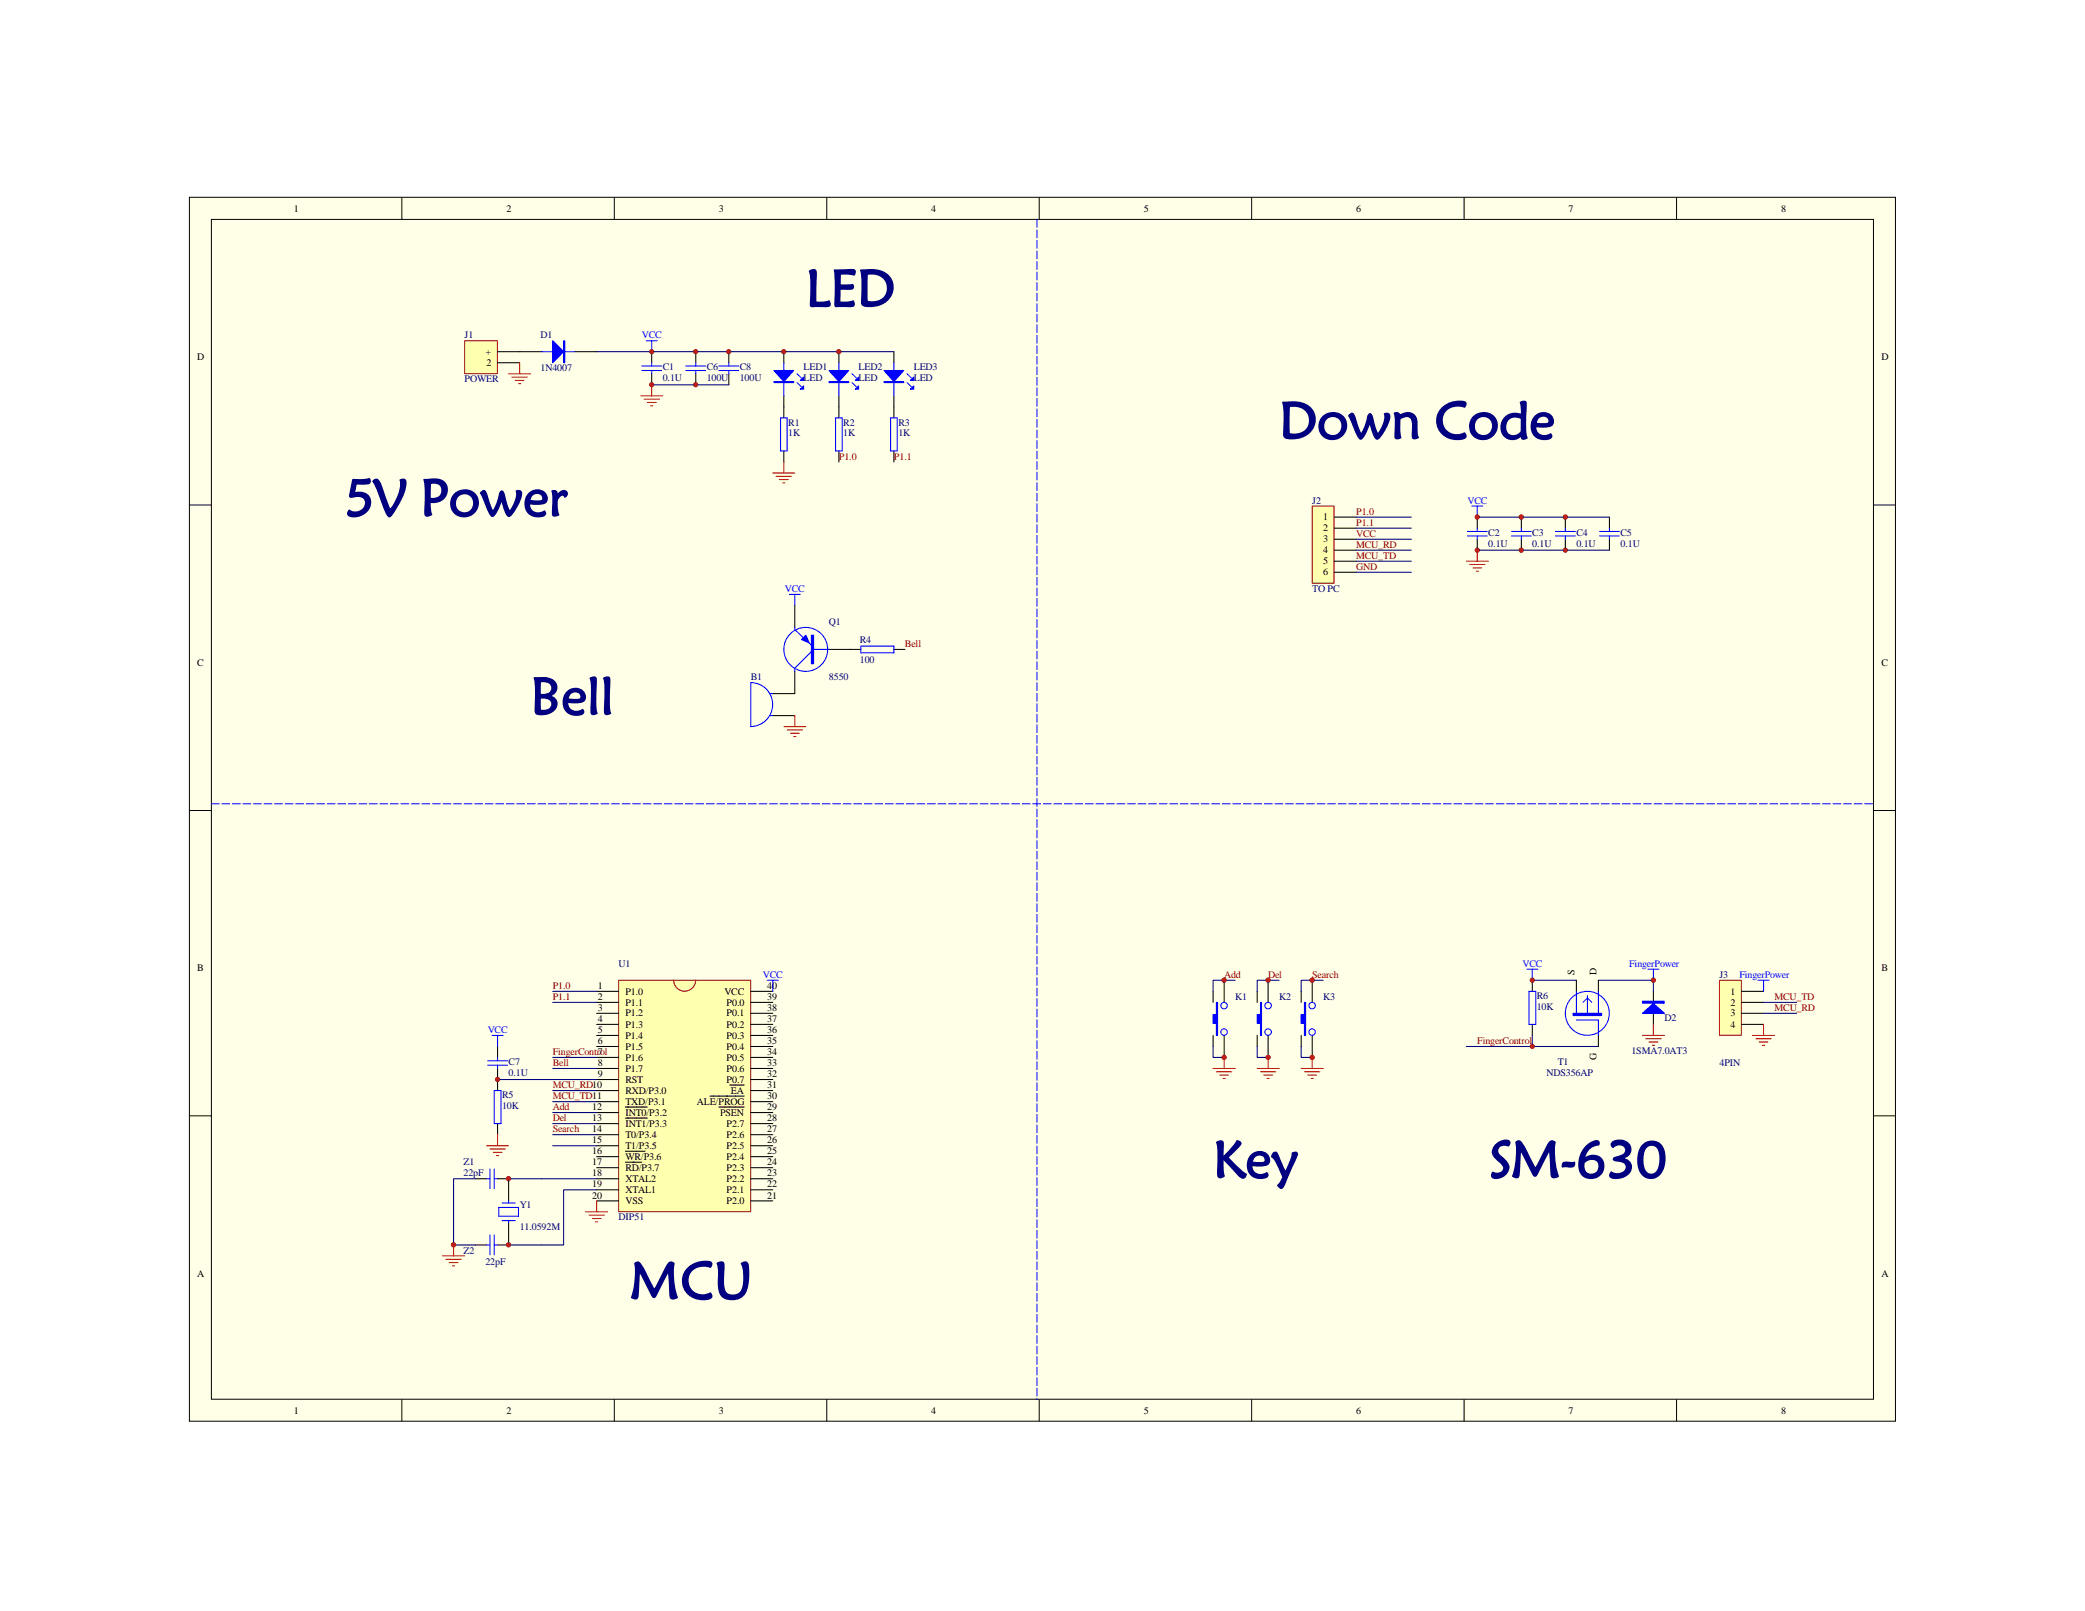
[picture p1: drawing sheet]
<svg xmlns="http://www.w3.org/2000/svg" width="279mm" height="216mm" viewBox="0 0 279 216" stroke-linecap="round" stroke-linejoin="round" font-family="sans-serif">
<path d="M25.4 26.4h228.6v164.1h-228.6z" fill="#ffffe8"/>
<g fill="none" stroke="#000" stroke-width=".13">
<path d="M25.4 26.4h228.6v164.1h-228.6zM28.3 29.4h222.8v158.1h-222.8zM53.9 26.4v3M82.3 26.4v3M110.8 26.4v3M139.3 26.4v3M167.7 26.4v3M196.2 26.4v3M224.7 26.4v3M25.4 67.7h2.9M251.1 67.7h2.9M25.4 108.6h2.9"/>
<path d="M251.1 108.6h2.9M25.4 149.5h2.9M251.1 149.5h2.9M53.9 187.5v3M82.3 187.5v3M110.8 187.5v3M139.3 187.5v3M167.7 187.5v3M196.2 187.5v3M224.7 187.5v3"/>
</g>
<path d="M82.9 131.4h17.7v31h-17.7z" fill="#ffffb0"/>
<path d="M82.9 131.4h17.7v31h-17.7z" fill="none" stroke="#800000" stroke-width=".13"/>
<g fill="none" stroke="#000" stroke-width=".14">
<path d="M80 132.9h2.9M80 134.3h2.9M80 135.8h2.9M80 137.3h2.9M80 138.8h2.9M100.6 132.9h3M100.6 134.3h3M100.6 135.8h3M100.6 137.3h3M100.6 138.8h3M80 140.2h2.9M80 141.7h2.9"/>
<path d="M80 143.2h2.9M80 144.7h2.9M80 146.2h2.9M80 147.6h2.9M80 149.1h2.9M80 150.6h2.9M80 152.1h2.9M80 153.5h2.9M80 155h2.9M80 156.5h2.9M80 158h2.9M80 159.5h2.9"/>
<path d="M83.8 148.4h2.9M83.8 149.8h2.9M83.8 154.3h2.6M83.8 155.8h2.2M95.1 146.9h4.6M96.3 148.4h3.4M97.8 145.4h1.9M100.6 140.2h3M100.6 141.7h3M100.6 143.2h3M100.6 144.7h3M100.6 146.2h3"/>
<path d="M100.6 147.6h3M100.6 149.1h3M100.6 150.6h3M100.6 152.1h3M100.6 153.5h3M100.6 155h3M100.6 156.5h3M100.6 158h3M100.6 159.5h3M80 160.9h2.9M100.6 160.9h3"/>
</g>
<path d="M90.3 131.4a1.47 1.47 0 0 0 1.4 1.4 1.47 1.47 0 0 0 1.5-1.4" fill="none" stroke="#800000" stroke-width=".14"/>
<path d="M102.8 131.4h1.5M103.6 131.4v1.5" fill="none" stroke="#00f" stroke-width=".14"/>
<path d="M78.5 162.4h2.9M78.9 162.8h2.1M79.4 163.3h1.2M79.8 163.7h.3M80 160.9v1.5" fill="none" stroke="#f00" stroke-width=".14"/>
<path d="M74.1 132.9h5.9M74.1 134.3h5.9M74.1 146.2h5.9M74.1 147.6h5.9" fill="none" stroke="#000080" stroke-width=".14"/>
<path d="M175.9 67.8h2.9v10.4h-2.9z" fill="#ffffb0"/>
<path d="M175.8 67.8h3v10.4h-3z" fill="none" stroke="#800000" stroke-width=".13"/>
<path d="M178.8 69.3h2.9M178.8 70.8h2.9M178.8 72.3h2.9M178.8 73.7h2.9M178.8 75.2h2.9M178.8 76.7h2.9" fill="none" stroke="#000" stroke-width=".14"/>
<path d="M62.3 45.7h4.4v4.4h-4.4z" fill="#ffffb0"/>
<path d="M62.3 45.7h4.4v4.4h-4.4z" fill="none" stroke="#800000" stroke-width=".13"/>
<g fill="none" stroke="#000" stroke-width=".14">
<path d="M66.7 47.1h5.9M66.7 48.6h2.9M77 47.1h3M87.3 47.1v1.5M87.3 50.1v1.5M93.2 47.1v1.5M93.2 50.1v1.5M105 47.1v1.5M105 53.1v2.9M112.4 47.1v1.5M112.4 53.1v2.9M119.8 47.1v1.5"/>
<path d="M119.8 53.1v2.9M105 60.4v1.5M112.4 60.4v1.5M119.8 60.4v1.5M198 69.3v1.5M198 72.3v1.4M203.9 69.3v1.5M203.9 72.3v1.4M209.8 69.3v1.5M209.8 72.3v1.4M215.7 69.3v1.5M215.7 72.3v1.4"/>
<path d="M103.6 95.9h2.9M106.5 90v3h-2.9M106.5 81.1v3M110.9 87h4.5M119.8 87h1.5M162.6 132.9v1.4M162.6 138.8v1.4M164 131.4v2.9M164 138.8v2.9M168.5 132.9v1.4M168.5 138.8v1.4M169.9 131.4v2.9"/>
<path d="M169.9 138.8v2.9M174.4 132.9v1.4M174.4 138.8v1.4M175.8 131.4v2.9M175.8 138.8v2.9M63.7 158h1.5M66.7 158h1.5v2.9M66.7 140.2v1.5M66.7 143.2v3M66.7 150.6v1.5M63.7 166.8h1.5M68.2 163.9v2.9h-1.5"/>
</g>
<g fill="none" stroke="#f00" stroke-width=".14">
<path d="M68.2 50.1h2.9M68.6 50.5h2.1M69 51h1.2M69.5 51.4h.3M69.6 48.6v1.5M85.9 53.1h2.9M86.3 53.5h2.1M86.7 53.9h1.2M87.2 54.4h.3M87.3 51.6v1.5M103.6 63.4h2.9M104 63.8h2.1"/>
<path d="M104.4 64.3h1.2M104.9 64.7h.3M105 61.9v1.5M196.5 75.2h2.9M196.9 75.7h2.1M197.4 76.1h1.2M197.8 76.6h.3M198 73.7v1.5M105 97.4h3M105.5 97.8h2M105.9 98.3h1.2M106.4 98.7h.3"/>
<path d="M106.5 95.9v1.5M65.2 153.5h3M65.7 154h2M66.1 154.4h1.2M66.5 154.9h.3M66.7 152.1v1.4M162.6 143.2h2.9M163 143.6h2.1M163.4 144.1h1.2M163.9 144.5h.3M164 141.7v1.5M168.5 143.2h2.9"/>
<path d="M168.9 143.6h2.1M169.4 144.1h1.1M169.8 144.5h.3M169.9 141.7v1.5M174.4 143.2h2.9M174.8 143.6h2.1M175.2 144.1h1.2M175.7 144.5h.3M175.8 141.7v1.5M59.3 168.3h3M59.7 168.8h2.1M60.2 169.2h1.2"/>
<path d="M60.6 169.7h.3M60.8 166.8v1.5"/>
</g>
<g fill="none" stroke="#000080" stroke-width=".14">
<path d="M80 47.1h39.8M87.3 51.6h5.9M198 73.7h17.7M198 69.3h17.7M165.5 131.4h-2.9v1.5M171.4 131.4h-2.9v1.5M177.3 131.4h-2.9v1.5M63.7 158h-2.9v8.8h2.9M66.7 144.7h13.3M68.2 158h11.8M74.1 143.2h5.9M74.1 149.1h5.9"/>
<path d="M74.1 150.6h5.9M74.1 152.1h5.9M74.1 153.5h5.9M80 159.5h-4.5v7.3h-7.3M162.6 140.2v1.5h1.4M168.5 140.2v1.5h1.4M174.4 140.2v1.5h1.4"/>
</g>
<g fill="none" stroke="#00f" stroke-width=".14">
<path d="M72.6 47.1h4.4M86 49.7h2.7M86 49.1h2.7M86.6 45.7h1.5M87.3 45.7v1.4M87.3 48.6v.5M87.3 49.7v.4M91.9 49.7h2.7M91.9 49.1h2.7M93.2 48.6v.5M93.2 49.7v.4M104.6 56h.9v4.4h-.9z"/>
<path d="M105 48.6v4.5M106.8 51.3l.6 .6M106.8 50.1l.6 .6M112 56h.9v4.4h-.9zM112.4 48.6v4.5M114.2 51.3l.6 .6M114.2 50.1l.6 .6M119.3 56h.9v4.4h-.9zM119.8 48.6v4.5M121.5 51.3l.6 .6M121.5 50.1l.6 .6M105.8 79.7h1.4"/>
<path d="M106.5 79.7v1.4M196.6 71.8h2.7M196.6 71.2h2.7M197.2 67.8h1.5M198 67.8v1.5M198 70.8v.4M198 71.8v.5M202.5 71.8h2.7M202.5 71.2h2.7M203.9 70.8v.4M203.9 71.8v.5M208.4 71.8h2.7"/>
<path d="M208.4 71.2h2.7M209.8 70.8v.4M209.8 71.8v.5M214.3 71.8h2.7M214.3 71.2h2.7M215.7 70.8v.4M215.7 71.8v.5M100.6 97.4a2.95 2.95 0 0 0 2.9-3 2.95 2.95 0 0 0-2.9-2.9v5.9M103.1 95.9h.5M103.1 93h.5M106.5 84.1v.3l2.2 2M108.7 87.3l-2.2 2.3v.4"/>
<path d="M109 87h2.1M115.4 86.6h4.4v.9h-4.4zM66 138.8h1.4M66.7 138.8v1.4M65.2 158h.5M65.4 142.2h2.6M65.4 142.8h2.6M65.7 156.7v2.6M66.2 158h.5M66.2 146.2h.9v4.4h-.9zM66.2 156.7v2.6M66.7 141.7v.5"/>
<path d="M66.7 142.8v.4M65.2 166.8h.5M65.7 165.5v2.7M66.2 165.5v2.7M66.2 166.8h.5M66.8 161.8h2.7v1.2h-2.7zM67.3 161.2h1.7M67.3 163.6h1.7M68.2 160.9v.3M68.2 163.6v.3"/>
<circle cx="108" cy="87" r="2.94"/>
<circle cx="164" cy="138.3" r=".44"/>
<circle cx="164" cy="134.8" r=".44"/>
<circle cx="169.9" cy="138.3" r=".44"/>
<circle cx="169.9" cy="134.8" r=".44"/>
<circle cx="175.8" cy="138.3" r=".44"/>
<circle cx="175.8" cy="134.8" r=".44"/>
</g>
<g fill="#00f" stroke="#00f" stroke-width=".14">
<path d="M103.7 49.7h2.7l-1.4 1.4z" fill-rule="evenodd"/>
<path d="M103.7 51.1h2.7v.2h-2.7z" fill-rule="evenodd"/>
<path d="M107.7 51.7v.5h-.5z" fill-rule="evenodd"/>
<path d="M107.7 50.5v.5h-.5z" fill-rule="evenodd"/>
<path d="M111.1 49.7h2.6l-1.3 1.4z" fill-rule="evenodd"/>
<path d="M111.1 51.1h2.6v.2h-2.6z" fill-rule="evenodd"/>
<path d="M115.1 51.7v.5h-.5z" fill-rule="evenodd"/>
<path d="M115.1 50.5v.5h-.5z" fill-rule="evenodd"/>
<path d="M118.5 49.7h2.6l-1.3 1.4z" fill-rule="evenodd"/>
<path d="M118.5 51.1h2.6v.2h-2.6z" fill-rule="evenodd"/>
<path d="M122 52.2l.4-.5v.5z" fill-rule="evenodd"/>
<path d="M122 51l.4-.5v.5z" fill-rule="evenodd"/>
<path d="M108.7 85.1h.3v3.9h-.3z" fill-rule="evenodd"/>
<path d="M108 85.1l.4 1-1-.4z" fill-rule="evenodd"/>
<path d="M75.5 45.7h.2v2.9h-.2z" fill-rule="evenodd"/>
<path d="M74.1 45.7l1.4 1.4-1.4 1.5z" fill-rule="evenodd"/>
<path d="M163 134.3h.2v4.5h-.2v-1.7h-.4v-1.1h.4z" fill-rule="evenodd"/>
<path d="M168.9 134.3h.2v4.5h-.2v-1.7h-.4v-1.1h.4z" fill-rule="evenodd"/>
<path d="M174.8 134.3h.2v4.5h-.2v-1.7h-.4v-1.1h.4z" fill-rule="evenodd"/>
</g>
<path d="M139 29.4v158.1M28.3 107.7h222.8" fill="none" stroke="#00f" stroke-width=".13" stroke-dasharray="1.1 .4"/>
<g fill="#800000" stroke="#800000" stroke-width=".13">
<circle cx="105" cy="47.1" r=".28"/>
<circle cx="112.4" cy="47.1" r=".29"/>
<circle cx="68.1" cy="158" r=".29"/>
<circle cx="68.2" cy="166.8" r=".29"/>
<circle cx="60.8" cy="166.8" r=".29"/>
<circle cx="164" cy="141.7" r=".29"/>
<circle cx="169.9" cy="141.7" r=".28"/>
<circle cx="175.8" cy="141.7" r=".29"/>
<circle cx="164" cy="131.4" r=".29"/>
<circle cx="169.9" cy="131.4" r=".29"/>
<circle cx="175.8" cy="131.4" r=".29"/>
</g>
<path d="M230.4 131.4h2.9v7.3h-2.9z" fill="#ffffb0"/>
<path d="M230.4 131.4h2.9v7.3h-2.9z" fill="none" stroke="#800000" stroke-width=".13"/>
<g fill="none" stroke="#000" stroke-width=".14">
<path d="M97.7 47.1v1.5M97.7 50.1v1.5M205.3 131.4v1.5M205.3 137.3v1.5M211.2 131.4v1.5M214.2 131.4v1.5M214.2 138.8v1.4M221.6 132.9v1.4M221.6 135.8v1.5M233.4 132.9h2.9M233.4 134.3h2.9M233.4 135.8h2.9"/>
<path d="M233.4 137.3h2.9"/>
</g>
<g fill="none" stroke="#000080" stroke-width=".14">
<path d="M93.2 51.6h4.5M181.7 69.3h7.4M181.7 70.8h7.4M181.7 72.3h7.4M181.7 73.7h7.4M181.7 75.2h7.4M181.7 76.7h7.4M205.3 138.8v1.4h8.9M205.3 131.4h5.9M214.2 131.4h7.4v1.5M236.3 134.3h4.5M236.3 135.8h4.5"/>
<path d="M74.1 141.7h5.9M196.5 140.2h8.8"/>
</g>
<path d="M234.8 138.8h3M235.3 139.2h2M235.7 139.6h1.2M236.3 137.3v1.5M236.2 140.1h.3" fill="none" stroke="#f00" stroke-width=".14"/>
<g fill="none" stroke="#00f" stroke-width=".14">
<path d="M96.3 49.7h2.7M96.3 49.1h2.7M97.7 48.6v.5M97.7 49.7v.4M204.6 129.9h1.5M204.9 132.9h.9v4.4h-.9zM205.3 129.9v1.5M211.2 136.7h3v2.1M211.2 132.9v3.2M212.1 134.3l.6-.6 .6 .6M212.7 133.4v2.7M214.2 132.9v3.2"/>
<path d="M220.8 129.9h1.5M221.6 129.9v1.5M235.6 131.4h1.5M236.3 131.4v1.5"/>
<circle cx="212.7" cy="135.8" r="2.95"/>
</g>
<g fill="#800000" stroke="#800000" stroke-width=".13">
<circle cx="198" cy="69.3" r=".29"/>
<circle cx="198" cy="73.7" r=".28"/>
<circle cx="203.9" cy="69.3" r=".29"/>
<circle cx="203.9" cy="73.7" r=".29"/>
<circle cx="209.8" cy="69.3" r=".29"/>
<circle cx="209.8" cy="73.7" r=".28"/>
<circle cx="205.3" cy="131.4" r=".29"/>
<circle cx="205.3" cy="140.2" r=".28"/>
<circle cx="93.2" cy="51.6" r=".28"/>
<circle cx="97.6" cy="47.1" r=".28"/>
<circle cx="87.3" cy="51.6" r=".28"/>
<circle cx="87.3" cy="47.1" r=".28"/>
<circle cx="93.2" cy="47.1" r=".28"/>
<circle cx="66.7" cy="144.7" r=".29"/>
<circle cx="221.6" cy="131.4" r=".29"/>
</g>
<g fill="#00f" stroke="#00f" stroke-width=".14">
<path d="M210.8 135.8h3.8v.3h-3.8z" fill-rule="evenodd"/>
<path d="M220.1 135.8l1.5-1.3 1.4 1.3z" fill-rule="evenodd"/>
</g>
<path d="M220.1 134.3h2.9" fill="none" stroke="#00f" stroke-width=".26"/>
<path d="M220.1 134.2h2.9v.3h-2.9z" fill="none" stroke="#00f" stroke-width=".13"/>
<path d="M220.1 138.8h2.9M220.5 139.2h2.1M221 139.6h1.2M221.6 137.3v1.5M221.4 140.1h.3" fill="none" stroke="#800000" stroke-width=".14"/>
<g font-size="7" fill="#000080">
<text x="108" y="41.1">LED</text>
<text x="171.4" y="58.8">Down Code</text>
<text x="46" y="69.1">5V Power</text>
<text x="71.1" y="95.7">Bell</text>
<text x="162.6" y="157.8">Key</text>
<text x="199.4" y="157.8">SM-630</text>
<text x="84.4" y="174.1">MCU</text>
</g>
<g font-size="1.3">
<text x="39.4" y="28.3">1</text>
<text x="67.9" y="28.3">2</text>
<text x="96.3" y="28.3">3</text>
<text x="124.8" y="28.3">4</text>
<text x="153.3" y="28.3">5</text>
<text x="181.7" y="28.3">6</text>
<text x="210.2" y="28.3">7</text>
<text x="238.7" y="28.3">8</text>
<text x="65.1" y="47.6">+</text>
<text x="26.4" y="48.3">D</text>
<text x="65.2" y="49">2</text>
<text x="252.1" y="48.3">D</text>
<text x="177.3" y="69.7">1</text>
<text x="177.3" y="71.2">2</text>
<text x="177.3" y="72.7">3</text>
<text x="177.3" y="74.2">4</text>
<text x="177.3" y="75.6">5</text>
<text x="177.3" y="77.1">6</text>
<text x="26.4" y="89.2">C</text>
<text x="252.1" y="89.2">C</text>
<text x="26.4" y="130.2">B</text>
<text x="211" y="130.6" transform="rotate(-90 211 130.6)">S</text>
<text x="213.9" y="130.6" transform="rotate(-90 213.9 130.6)">D</text>
<text x="252.1" y="130.2">B</text>
<text x="80.1" y="132.5">1</text>
<text x="80.1" y="134">2</text>
<text x="80.1" y="135.5">3</text>
<text x="80.1" y="137">4</text>
<text x="83.8" y="133.3">P1.0</text>
<text x="83.8" y="134.8">P1.1</text>
<text x="83.8" y="136.2">P1.2</text>
<text x="83.8" y="137.7">P1.3</text>
<text x="97.1" y="133.3">VCC</text>
<text x="97.4" y="137.7">P0.2</text>
<text x="97.4" y="136.2">P0.1</text>
<text x="97.4" y="134.8">P0.0</text>
<text x="102.8" y="132.5">40</text>
<text x="102.8" y="137">37</text>
<text x="102.8" y="135.5">38</text>
<text x="102.8" y="134">39</text>
<text x="231.9" y="133.3">1</text>
<text x="231.9" y="134.8">2</text>
<text x="231.9" y="136.2">3</text>
<text x="231.9" y="137.7">4</text>
<text x="80.1" y="138.4">5</text>
<text x="80.1" y="139.9">6</text>
<text x="80.1" y="142.9">8</text>
<text x="83.8" y="139.2">P1.4</text>
<text x="83.8" y="140.7">P1.5</text>
<text x="83.8" y="142.2">P1.6</text>
<text x="83.8" y="143.6">P1.7</text>
<text x="97.4" y="143.6">P0.6</text>
<text x="97.4" y="142.2">P0.5</text>
<text x="97.4" y="140.7">P0.4</text>
<text x="97.4" y="139.2">P0.3</text>
<text x="102.8" y="142.9">33</text>
<text x="102.8" y="141.4">34</text>
<text x="102.8" y="139.9">35</text>
<text x="102.8" y="138.4">36</text>
<text x="213.9" y="142" transform="rotate(-90 213.9 142)">G</text>
<text x="79.4" y="148.8">12</text>
<text x="80.1" y="144.4">9</text>
<text x="83.8" y="145.1">RST</text>
<text x="83.8" y="146.6">RXD/P3.0</text>
<text x="83.8" y="148.1">TXD/P3.1</text>
<text x="83.8" y="149.5">INT0/P3.2</text>
<text x="93.4" y="148.1">ALE/PROG</text>
<text x="96.5" y="149.5">PSEN</text>
<text x="97.4" y="145.1">P0.7</text>
<text x="97.9" y="146.6">EA</text>
<text x="102.8" y="145.8">31</text>
<text x="102.8" y="148.8">29</text>
<text x="102.8" y="147.3">30</text>
<text x="102.8" y="144.4">32</text>
<text x="79.4" y="150.3">13</text>
<text x="79.4" y="151.7">14</text>
<text x="79.4" y="153.2">15</text>
<text x="79.4" y="154.7">16</text>
<text x="83.8" y="151">INT1/P3.3</text>
<text x="83.8" y="152.5">T0/P3.4</text>
<text x="83.8" y="154">T1/P3.5</text>
<text x="83.8" y="155.5">WR/P3.6</text>
<text x="97.4" y="155.5">P2.4</text>
<text x="97.4" y="154">P2.5</text>
<text x="97.4" y="152.5">P2.6</text>
<text x="97.4" y="151">P2.7</text>
<text x="102.8" y="154.7">25</text>
<text x="102.8" y="153.2">26</text>
<text x="102.8" y="151.7">27</text>
<text x="102.8" y="150.3">28</text>
<text x="79.4" y="156.2">17</text>
<text x="79.4" y="157.7">18</text>
<text x="79.4" y="159.1">19</text>
<text x="79.4" y="160.6">20</text>
<text x="83.8" y="156.9">RD/P3.7</text>
<text x="83.8" y="158.4">XTAL2</text>
<text x="83.8" y="159.9">XTAL1</text>
<text x="83.8" y="161.4">VSS</text>
<text x="97.4" y="161.4">P2.0</text>
<text x="97.4" y="159.9">P2.1</text>
<text x="97.4" y="158.4">P2.2</text>
<text x="97.4" y="156.9">P2.3</text>
<text x="102.8" y="160.6">21</text>
<text x="102.8" y="159.1">22</text>
<text x="102.8" y="157.7">23</text>
<text x="102.8" y="156.2">24</text>
<text x="26.4" y="171.1">A</text>
<text x="252.1" y="171.1">A</text>
<text x="39.4" y="189.4">1</text>
<text x="67.9" y="189.4">2</text>
<text x="96.3" y="189.4">3</text>
<text x="124.8" y="189.4">4</text>
<text x="153.3" y="189.4">5</text>
<text x="181.7" y="189.4">6</text>
<text x="210.2" y="189.4">7</text>
<text x="238.7" y="189.4">8</text>
</g>
<g font-size="1.3" fill="#000080">
<text x="62.3" y="45.3">J1</text>
<text x="72.4" y="45.3">D1</text>
<text x="62.3" y="51.3">POWER</text>
<text x="72.4" y="49.8">1N4007</text>
<text x="88.8" y="49.6">C1</text>
<text x="88.8" y="51.1">0.1U</text>
<text x="94.7" y="49.6">C6</text>
<text x="94.7" y="51.1">100U</text>
<text x="99.1" y="49.6">C8</text>
<text x="99.1" y="51.1">100U</text>
<text x="107.7" y="49.6">LED1</text>
<text x="107.7" y="51.1">LED</text>
<text x="115.1" y="49.6">LED2</text>
<text x="115.1" y="51.1">LED</text>
<text x="122.4" y="49.6">LED3</text>
<text x="122.4" y="51.1">LED</text>
<text x="105.6" y="57">R1</text>
<text x="105.6" y="58.5">1K</text>
<text x="113" y="57">R2</text>
<text x="113" y="58.5">1K</text>
<text x="120.4" y="57">R3</text>
<text x="120.4" y="58.5">1K</text>
<text x="175.8" y="67.5">J2</text>
<text x="199.4" y="71.8">C2</text>
<text x="205.3" y="71.8">C3</text>
<text x="211.2" y="71.8">C4</text>
<text x="217.2" y="71.8">C5</text>
<text x="199.4" y="73.3">0.1U</text>
<text x="205.3" y="73.3">0.1U</text>
<text x="211.2" y="73.3">0.1U</text>
<text x="217.2" y="73.3">0.1U</text>
<text x="111.1" y="83.8">Q1</text>
<text x="175.8" y="79.3">TO PC</text>
<text x="115.2" y="86.1">R4</text>
<text x="115.2" y="88.8">100</text>
<text x="100.6" y="91.2">B1</text>
<text x="111.1" y="91.2">8550</text>
<text x="82.9" y="129.6">U1</text>
<text x="230.4" y="131.1">J3</text>
<text x="165.5" y="134">K1</text>
<text x="171.4" y="134">K2</text>
<text x="177.3" y="134">K3</text>
<text x="205.9" y="133.9">R6</text>
<text x="205.9" y="135.3">10K</text>
<text x="223" y="136.8">D2</text>
<text x="68.2" y="142.7">C7</text>
<text x="208.7" y="142.7">T1</text>
<text x="218.6" y="141.3">1SMA7.0AT3</text>
<text x="230.4" y="142.9">4PIN</text>
<text x="67.3" y="147.2">R5</text>
<text x="67.3" y="148.6">10K</text>
<text x="68.2" y="144.2">0.1U</text>
<text x="207.3" y="144.2">NDS356AP</text>
<text x="62.1" y="156.2">Z1</text>
<text x="62.1" y="157.7">22pF</text>
<text x="69.6" y="161.9">Y1</text>
<text x="69.6" y="164.9">11.0592M</text>
<text x="82.9" y="163.6">DIP51</text>
<text x="62.1" y="168">Z2</text>
<text x="65.1" y="169.5">22pF</text>
</g>
<g font-size="1.3" fill="#00f">
<text x="86" y="45.3">VCC</text>
<text x="196.6" y="67.5">VCC</text>
<text x="105.2" y="79.3">VCC</text>
<text x="102.2" y="131.1">VCC</text>
<text x="204" y="129.6">VCC</text>
<text x="218.3" y="129.6">FingerPower</text>
<text x="233.1" y="131.1">FingerPower</text>
<text x="65.4" y="138.4">VCC</text>
</g>
<g font-size="1.3" fill="#800000">
<text x="112.4" y="61.6">P1.0</text>
<text x="119.8" y="61.6">P1.1</text>
<text x="181.7" y="69">P1.0</text>
<text x="181.7" y="70.5">P1.1</text>
<text x="181.7" y="71.9">VCC</text>
<text x="181.7" y="73.4">MCU_RD</text>
<text x="181.7" y="74.9">MCU_TD</text>
<text x="181.7" y="76.4">GND</text>
<text x="121.3" y="86.7">Bell</text>
<text x="164" y="131.1">Add</text>
<text x="169.9" y="131.1">Del</text>
<text x="175.8" y="131.1">Search</text>
<text x="74.1" y="132.5">P1.0</text>
<text x="74.1" y="134">P1.1</text>
<text x="237.8" y="134">MCU_TD</text>
<text x="237.8" y="135.5">MCU_RD</text>
<text x="74.1" y="142.9">Bell</text>
<text x="74.1" y="141.4">FingerContr7ol</text>
<text x="198" y="139.9">FingerControl</text>
<text x="74.1" y="147.3">MCU_TD11</text>
<text x="74.1" y="145.8">MCU_RD10</text>
<text x="74.1" y="148.8">Add</text>
<text x="74.1" y="150.3">Del</text>
<text x="74.1" y="151.7">Search</text>
</g>
</svg>
